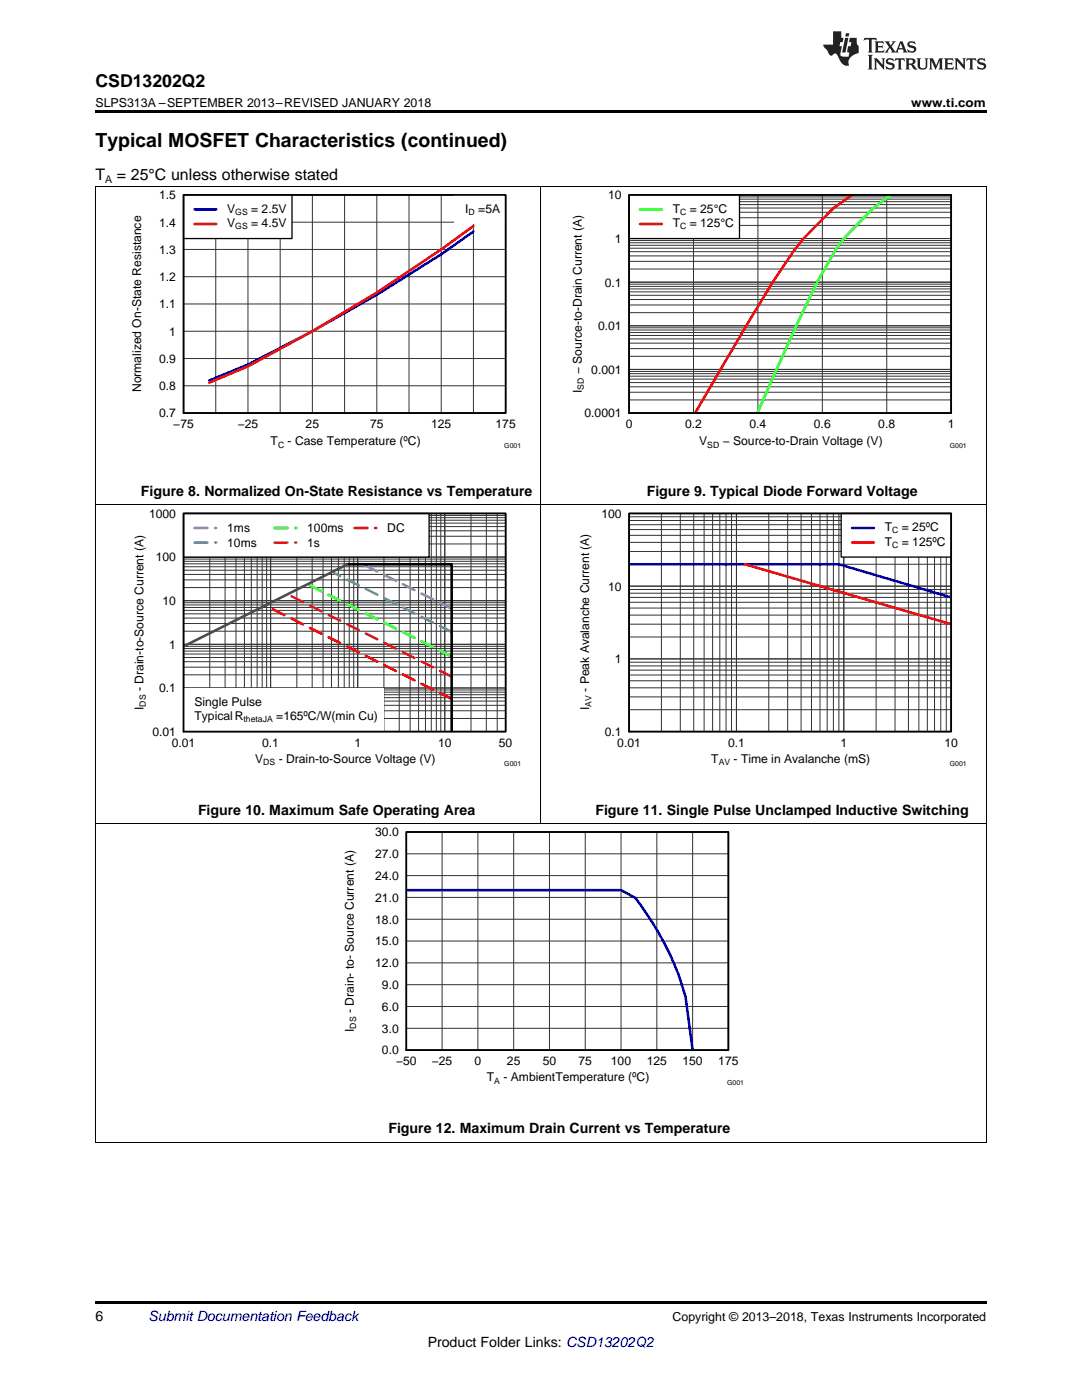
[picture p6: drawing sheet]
<svg xmlns="http://www.w3.org/2000/svg" width="216mm" height="279mm" viewBox="0 0 216 279" stroke-linecap="round" stroke-linejoin="round" font-family="sans-serif">
<path d="M19 259.7h177.8v.5h-177.8z" fill="#000"/>
<path d="M19.1 100.8v127.2M107.9 100.8v63.6M196.8 100.8v127.2M19 164.3h177.8M19 227.9h177.8" fill="none" stroke="#000" stroke-width=".2"/>
<path d="M36.6 102.5h64.3v43.5h-64.3zM81.1 166h64.2v43.6h-64.2z" fill="none" stroke="#000" stroke-width=".26"/>
<g fill="none" stroke="#333" stroke-width=".2">
<path d="M36.6 102.5h64.3v43.5h-64.3zM36.6 119.9h64.3M36.6 117.3h64.3M36.6 115.7h64.3M36.6 114.6h64.3M36.6 113.8h64.3M36.6 113.1h64.3M36.6 112.5h64.3M36.6 112h64.3M36.6 111.6h64.3M36.6 111.2h64.3M36.6 108.6h64.3"/>
<path d="M36.6 107h64.3M36.6 105.9h64.3M36.6 105.1h64.3M36.6 104.4h64.3M36.6 103.8h64.3M36.6 103.3h64.3M36.6 102.9h64.3M41.9 102.5v43.5M44.9 102.5v43.5M47.1 102.5v43.5M48.8 102.5v43.5M50.1 102.5v43.5"/>
<path d="M51.3 102.5v43.5M52.3 102.5v43.5M53.2 102.5v43.5M54 102.5v43.5M59.2 102.5v43.5M62.3 102.5v43.5M64.5 102.5v43.5M66.1 102.5v43.5M67.5 102.5v43.5M68.7 102.5v43.5M69.7 102.5v43.5M70.6 102.5v43.5"/>
<path d="M71.4 102.5v43.5M76.6 102.5v43.5M79.7 102.5v43.5M81.8 102.5v43.5M83.5 102.5v43.5M84.9 102.5v43.5M86.1 102.5v43.5M87.1 102.5v43.5M88 102.5v43.5M88.7 102.5v43.5M94 102.5v43.5M97 102.5v43.5"/>
<path d="M99.2 102.5v43.5M36.6 139.9h64.3M36.6 139.2h64.3M36.6 138.6h64.3M36.6 138.1h64.3M36.6 137.7h64.3M36.6 137.3h64.3M36.6 134.7h64.3M36.6 133.1h64.3M36.6 132.1h64.3M36.6 131.2h64.3M36.6 130.5h64.3"/>
<path d="M36.6 129.9h64.3M36.6 129.4h64.3M36.6 129h64.3M36.6 128.6h64.3M36.6 126h64.3M36.6 124.4h64.3M36.6 123.3h64.3M36.6 122.5h64.3M36.6 121.8h64.3M36.6 121.2h64.3M36.6 120.7h64.3M36.6 120.3h64.3"/>
<path d="M36.6 143.4h64.3M36.6 141.9h64.3M36.6 140.8h64.3M81.1 166h64.2v43.6h-64.2zM81.1 179.1h64.2M81.1 174.7h64.2M81.1 170.4h64.2M88.2 166v43.6M95.4 166v43.6M102.5 166v43.6M109.6 166v43.6M116.8 166v43.6"/>
<path d="M123.9 166v43.6M131.1 166v43.6M138.2 166v43.6M81.1 196.5h64.2M81.1 192.2h64.2M81.1 187.8h64.2M81.1 183.5h64.2M81.1 205.2h64.2M81.1 200.9h64.2"/>
</g>
<path d="M81 177.6h42.9l2.9 1.6a59.5 59.5 0 0 1 10 19.6l1.4 10.8" fill="none" stroke="#00f" stroke-width=".52"/>
<path d="M81.1 166h64.2v43.6h-64.2z" fill="none" stroke="#000" stroke-width=".35"/>
<path d="M90.1 121.5l-17.3-8.7" fill="none" stroke="#7a67ee" stroke-width=".52" stroke-dasharray="2.6 1.6"/>
<path d="M90.1 126.1l-23.4-11.7" fill="none" stroke="#00bfff" stroke-width=".52" stroke-dasharray="2.6 1.6"/>
<path d="M90.1 131l-28.6-14.3" fill="none" stroke="#0f0" stroke-width=".52" stroke-dasharray="2.6 1.6"/>
<path d="M90.1 135l-32.6-16.3" fill="none" stroke="#ee7600" stroke-width=".52" stroke-dasharray="2.6 1.6"/>
<path d="M90.1 139.5l-37.1-18.6" fill="none" stroke="#f00" stroke-width=".52" stroke-dasharray="2.6 1.6"/>
<path d="M69.2 112.6h20.9v33.4" fill="none" stroke="#000" stroke-width=".52"/>
<path d="M69.2 112.7l-32.6 16.3" fill="none" stroke="#4d4d4d" stroke-width=".52"/>
<path d="M36.6 102.5h49v8.7h-49z" fill="#fff"/>
<path d="M36.6 102.5h49v8.7h-49z" fill="none" stroke="#000" stroke-width=".26"/>
<path d="M38.8 105.4h4.4" fill="none" stroke="#7a67ee" stroke-width=".52" stroke-dasharray="2.6 1.6"/>
<path d="M38.8 108.3h4.4" fill="none" stroke="#00bfff" stroke-width=".52" stroke-dasharray="2.6 1.6"/>
<path d="M54.8 105.4h4.3" fill="none" stroke="#0f0" stroke-width=".52" stroke-dasharray="2.6 1.6"/>
<path d="M54.8 108.3h4.3" fill="none" stroke="#ee7600" stroke-width=".52" stroke-dasharray="2.6 1.6"/>
<path d="M70.7 105.4h4.4" fill="none" stroke="#f00" stroke-width=".52" stroke-dasharray="2.6 1.6"/>
<path d="M36.6 137.3h39.9v8.7h-39.9z" fill="#fff"/>
<path d="M36.6 102.5h64.3v43.5h-64.3z" fill="none" stroke="#000" stroke-width=".35"/>
<path d="M125.5 102.5h64.3v43.5h-64.3z" fill="none" stroke="#000" stroke-width=".26"/>
<g fill="none" stroke="#333" stroke-width=".2">
<path d="M125.5 102.5h64.3v43.5h-64.3zM125.5 119.2h64.3M125.5 118.4h64.3M125.5 117.6h64.3M125.5 117h64.3M125.5 112.6h64.3M125.5 110.1h64.3M125.5 108.2h64.3M125.5 106.8h64.3M125.5 105.7h64.3M125.5 104.7h64.3M125.5 103.9h64.3"/>
<path d="M125.5 103.1h64.3M132 102.5v43.5M135.7 102.5v43.5M138.4 102.5v43.5M140.5 102.5v43.5M142.2 102.5v43.5M143.6 102.5v43.5M144.9 102.5v43.5M146 102.5v43.5M146.9 102.5v43.5M153.4 102.5v43.5M157.2 102.5v43.5"/>
<path d="M159.8 102.5v43.5M161.9 102.5v43.5M163.6 102.5v43.5M165.1 102.5v43.5M166.3 102.5v43.5M167.4 102.5v43.5M168.4 102.5v43.5M174.8 102.5v43.5M178.6 102.5v43.5M181.3 102.5v43.5M183.3 102.5v43.5M185 102.5v43.5"/>
<path d="M186.5 102.5v43.5M187.7 102.5v43.5M188.8 102.5v43.5M125.5 139.1h64.3M125.5 137.3h64.3M125.5 135.9h64.3M125.5 134.7h64.3M125.5 133.7h64.3M125.5 132.9h64.3M125.5 132.2h64.3M125.5 131.5h64.3M125.5 127.1h64.3"/>
<path d="M125.5 124.6h64.3M125.5 122.8h64.3M125.5 121.4h64.3M125.5 120.2h64.3M125.5 141.6h64.3"/>
</g>
<path d="M125.5 112.6h41.9l22.4 6.6" fill="none" stroke="#00f" stroke-width=".52"/>
<path d="M148.6 112.6l41.2 12" fill="none" stroke="#f00" stroke-width=".52"/>
<path d="M167.8 102.5h22v8.7h-22z" fill="#fff"/>
<path d="M36.6 38.9h64.3v43.5h-64.3zM167.8 102.5h22v8.7h-22z" fill="none" stroke="#000" stroke-width=".26"/>
<path d="M94.5 46.2a313.3 313.3 0 0 1-45 26.6l-7.7 3.1M170 105.4h4.4" fill="none" stroke="#00f" stroke-width=".52"/>
<path d="M94.5 45.1a318.3 318.3 0 0 1-45 28l-7.7 3.3M170 108.3h4.4" fill="none" stroke="#f00" stroke-width=".52"/>
<path d="M125.5 102.5h64.3v43.5h-64.3z" fill="none" stroke="#000" stroke-width=".35"/>
<path d="M19.1 37.3v63.5M107.9 37.3v63.5M196.8 37.3v63.5M19 100.8h177.8" fill="none" stroke="#000" stroke-width=".2"/>
<g fill="none" stroke="#333" stroke-width=".2">
<path d="M36.6 38.9h64.3v43.5h-64.3zM43.1 38.9v43.5M49.5 38.9v43.5M55.9 38.9v43.5M62.3 38.9v43.5M68.8 38.9v43.5M75.2 38.9v43.5M81.6 38.9v43.5M88 38.9v43.5M94.5 38.9v43.5M36.6 55.2h64.3M36.6 49.8h64.3"/>
<path d="M36.6 44.3h64.3M36.6 77h64.3M36.6 71.6h64.3M36.6 66.1h64.3M36.6 60.7h64.3"/>
</g>
<path d="M36.6 38.9h21.7v8.7h-21.7z" fill="#fff"/>
<path d="M36.6 38.9h21.7v8.7h-21.7z" fill="none" stroke="#000" stroke-width=".26"/>
<path d="M38.8 41.8h4.4" fill="none" stroke="#00f" stroke-width=".52"/>
<path d="M38.8 44.7h4.4" fill="none" stroke="#f00" stroke-width=".52"/>
<path d="M90.7 38.9h10.2v5.8h-10.2z" fill="#fff"/>
<path d="M36.6 38.9h64.3v43.5h-64.3z" fill="none" stroke="#000" stroke-width=".35"/>
<path d="M125.5 38.9h64.3v43.5h-64.3z" fill="none" stroke="#000" stroke-width=".26"/>
<g fill="none" stroke="#333" stroke-width=".2">
<path d="M125.5 38.9h64.3v43.5h-64.3zM125.5 39.7h64.3M125.5 39.3h64.3M138.4 38.9v43.5M151.2 38.9v43.5M164.1 38.9v43.5M176.9 38.9v43.5M125.5 59.8h64.3M125.5 58.9h64.3M125.5 58.2h64.3M125.5 57.7h64.3M125.5 57.2h64.3"/>
<path d="M125.5 56.7h64.3M125.5 56.3h64.3M125.5 53.7h64.3M125.5 52.2h64.3M125.5 51.1h64.3M125.5 50.2h64.3M125.5 49.5h64.3M125.5 49h64.3M125.5 48.4h64.3M125.5 48h64.3M125.5 47.6h64.3M125.5 45h64.3"/>
<path d="M125.5 43.5h64.3M125.5 42.4h64.3M125.5 41.5h64.3M125.5 40.8h64.3M125.5 40.2h64.3M125.5 79.8h64.3M125.5 78.3h64.3M125.5 77.2h64.3M125.5 76.3h64.3M125.5 75.7h64.3M125.5 75.1h64.3M125.5 74.6h64.3"/>
<path d="M125.5 74.1h64.3M125.5 73.7h64.3M125.5 71.1h64.3M125.5 69.6h64.3M125.5 68.5h64.3M125.5 67.6h64.3M125.5 67h64.3M125.5 66.4h64.3M125.5 65.9h64.3M125.5 65.4h64.3M125.5 65h64.3M125.5 62.4h64.3"/>
<path d="M125.5 60.9h64.3"/>
</g>
<path d="M177.8 38.8l-3.5 2.7-5.9 6.1-1.9 2.6-3.4 6.1-4.2 8.7-7.8 17.4" fill="none" stroke="#0f0" stroke-width=".52"/>
<path d="M170.1 38.8l-3.8 2.7-6 6.1-2 2.6-4.1 6.1-5.3 8.7-10.2 17.4" fill="none" stroke="#f00" stroke-width=".52"/>
<path d="M125.5 38.9h22.1v8.7h-22.1z" fill="#fff"/>
<path d="M125.5 38.9h22.1v8.7h-22.1z" fill="none" stroke="#000" stroke-width=".26"/>
<path d="M127.7 41.8h4.4" fill="none" stroke="#0f0" stroke-width=".52"/>
<path d="M127.7 44.7h4.4" fill="none" stroke="#f00" stroke-width=".52"/>
<path d="M125.5 38.9h64.3v43.5h-64.3z" fill="none" stroke="#000" stroke-width=".35"/>
<path d="M19 37.2h177.8" fill="none" stroke="#000" stroke-width=".2"/>
<path d="M19 22h177.8v.5h-177.8z" fill="#000"/>
<g fill="#231f20">
<path d="M172.5 7.6l-.1 .5 .4-.2h.6v.1v2.1l-.2 .4h.9l-.2-.4v-2.1l.1-.1h.5l.5 .2-.2-.5zM174.5 8.3l.2 .3v1.5l-.2 .4h1.8l.2-.6a1.04 1.04 0 0 1-1.3 .2v-.7h.6l.3 .2v-.6l-.3 .2h-.6v-.6l.8-.1 .4 .3-.2-.5zM176.5 8.3l.9 1.1-.9 1.1h.8l-.2-.2 .4-.7 .5 .7-.2 .2h1.5l-.2-.2 .2-.4h.9l.1 .4-.2 .2h1l-.3-.3-.7-1.9h-.5l-.9 2-.8-1 .9-1h-.8l.1 .3-.4 .5-.3-.6 .1-.2zM179.7 8.6l.4 1h-.7zM181.3 8.4a.63 .63 0 0 0-.2 .7 .63 .63 0 0 0 .6 .4l.6 .2 .1 .2a.75 .75 0 0 1-.7 .4 .75 .75 0 0 1-.6-.5l.1 .7 .1-.1a1.11 1.11 0 0 0 1.5-.6 1.13 1.13 0 0 0-1.2-.8l-.1-.4a1.04 1.04 0 0 1 1.2 .2l-.2-.5-.2 .1-.4-.2zM173.2 10.9l.2 .4v2.2l-.2 .4h1l-.3-.4v-2.2l.3-.4zM174.3 11.6l.3 .4v1.5l-.3 .4h.8l-.2-.4v-1.3l1.5 1.7v-1.9l.2-.4h-.7l.2 .4v.9l-1.1-1.3zM177 11.8a.62 .62 0 0 0-.2 .7 .62 .62 0 0 0 .6 .4l.6 .1 .1 .3a.76 .76 0 0 1-.7 .3 .76 .76 0 0 1-.7-.4l.2 .7 .1-.1a1.11 1.11 0 0 0 1.5-.6 1.13 1.13 0 0 0-1.2-.8l-.1-.4a1.04 1.04 0 0 1 1.2 .2l-.2-.6-.2 .1-.5-.1zM178.7 11.6l-.2 .6a.61 .61 0 0 1 .8-.3v1.6l-.2 .4h.9l-.2-.4v-1.6a.63 .63 0 0 1 .7 .3l-.1-.6zM180.6 11.6l.3 .4v1.5l-.3 .4h1l-.2-.2-.1-.8 .6 .2a.76 .76 0 0 0 1.2 .7l-1-1a.58 .58 0 0 0 .6-.5 .58 .58 0 0 0-.5-.6zM181.4 11.9h.1a.45 .45 0 0 1 .5 .1 .45 .45 0 0 1 .1 .5l-.8 .2zM182.9 11.6l.2 .2a2.17 2.17 0 0 0 .3 1.9 .99 .99 0 0 0 1.6-.6v-1.1l.2-.4h-.7l.2 .2a1.92 1.92 0 0 1-.2 1.8 .6 .6 0 0 1-.9-.5v-1.1l.2-.4zM185.4 11.6l.2 .4v1.5l-.2 .4h.7l-.2-.4v-1.4l.8 1.8 .8-1.8v1.4l-.2 .4h.9l-.2-.4v-1.5l.2-.4h-.8l-.6 1.5-.6-1.5zM188.4 11.6l.2 .4v1.5l-.2 .4h1.8l.1-.6a1.04 1.04 0 0 1-1.2 .1v-.6h.5l.4 .2v-.6l-.4 .2h-.5v-.7h.8l.3 .3-.1-.6zM190.5 11.6l.2 .4v1.5l-.2 .4h.7l-.2-.4v-1.3l1.5 1.7v-1.9l.2-.4h-.7l.2 .4v.9l-1.1-1.3zM192.9 11.6l-.1 .6a.61 .61 0 0 1 .7-.3l.1 1.6-.3 .4h1l-.3-.4 .1-1.6a.63 .63 0 0 1 .7 .3l-.1-.6zM195.2 11.8a.62 .62 0 0 0-.2 .7 .62 .62 0 0 0 .6 .4l.6 .1 .1 .3a.76 .76 0 0 1-.7 .3 .76 .76 0 0 1-.6-.4l.1 .7 .1-.1a1.11 1.11 0 0 0 1.6-.6 1.13 1.13 0 0 0-1.3-.8l-.1-.4a1.04 1.04 0 0 1 1.2 .2l-.1-.6-.2 .1-.5-.1z"/>
<path d="M166.2 6.3v2.6h-1.9v.4l.8 .9a.91 .91 0 0 0 1 .8 .56 .56 0 0 1 .5-.3 .56 .56 0 0 1 .5 .3l.4 .8a1.53 1.53 0 0 0 1.9 1.2 1.54 1.54 0 0 1 1-2.1l.9-.3v-1.4a1.52 1.52 0 0 1-.4-1.6h-1.3l-.2 .8h.5l-.2 .8h-.5l-.1 1v.2l.4 .1-.2 .8a1.93 1.93 0 0 1-1.6-.3l.3-1.8h-.5l.2-.8h.4l.2-.8h-.4v-1.3zM168.6 7.6l-.6 2.9h.7l.6-2.9zM168.8 6.6l-.1 .7h.6l.2-.7z"/>
</g>
<text font-size="3.9" x="19" y="29.3">Typical MOSFET Characteristics (continued)</text>
<text font-size="3.5" x="19" y="17.3">CSD13202Q2</text>
<g font-size="3.2">
<text x="19" y="36">T</text>
<text x="23.3" y="36">= 25°C unless otherwise stated</text>
</g>
<g font-size="2.8">
<text x="28.1" y="99.1">Figure 8. Normalized On-State Resistance vs Temperature</text>
<text x="129" y="99.1">Figure 9. Typical Diode Forward Voltage</text>
<text x="39.5" y="162.6">Figure 10. Maximum Safe Operating Area</text>
<text x="118.8" y="162.6">Figure 11. Single Pulse Unclamped Inductive Switching</text>
<text x="77.5" y="226.2">Figure 12. Maximum Drain Current vs Temperature</text>
<text x="19" y="263.6">6</text>
<text x="85.3" y="268.9">Product Folder Links: CSD13202Q2</text>
</g>
<text font-size="2.8" fill="#0000c8" x="29.6" y="263.6">Submit Documentation Feedback</text>
<g font-size="2.5">
<text x="19" y="21.4">SLPS313A –SEPTEMBER 2013–REVISED JANUARY 2018</text>
<text x="181.8" y="21.4">www.ti.com</text>
<text x="134.2" y="263.6">Copyright © 2013–2018, Texas Instruments Incorporated</text>
</g>
<g font-size="2.4">
<text x="31.8" y="39.8">1.5</text>
<text x="121.3" y="39.8">10</text>
<text x="31.8" y="45.2">1.4</text>
<text x="45.3" y="42.4">V</text>
<text x="45.3" y="45.3">V</text>
<text x="50.1" y="42.4">= 2.5V</text>
<text x="50.1" y="45.3">= 4.5V</text>
<text x="92.8" y="42.4">I</text>
<text x="95.4" y="42.4">=5A</text>
<text x="134.2" y="42.5">T</text>
<text x="134.2" y="45.4">T</text>
<text x="137.6" y="42.5">= 25°C</text>
<text x="137.6" y="45.4">= 125°C</text>
<text x="31.8" y="50.6">1.3</text>
<text x="122.7" y="48.5">1</text>
<text x="31.8" y="56.1">1.2</text>
<text x="120.7" y="57.2">0.1</text>
<text x="31.8" y="61.5">1.1</text>
<text x="119.3" y="65.9">0.01</text>
<text x="33.8" y="67">1</text>
<text x="31.8" y="77.9">0.8</text>
<text x="31.8" y="72.4">0.9</text>
<text x="116.1" y="74.7" transform="rotate(-90 116.1 74.7)">− Source-to-Drain Current (A)</text>
<text x="118" y="74.6">0.001</text>
<text x="28.2" y="78.3" transform="rotate(-90 28.2 78.3)">Normalized On-State Resistance</text>
<text x="31.8" y="83.3">0.7</text>
<text x="116.1" y="78.4" transform="rotate(-90 116.1 78.4)">I</text>
<text x="116.6" y="83.3">0.0001</text>
<text x="34.6" y="85.4">−75</text>
<text x="47.4" y="85.4">−25</text>
<text x="54" y="88.9">T</text>
<text x="57.4" y="88.9">- Case Temperature (ºC)</text>
<text x="61" y="85.4">25</text>
<text x="73.8" y="85.4">75</text>
<text x="86" y="85.4">125</text>
<text x="98.9" y="85.4">175</text>
<text x="124.9" y="85.4">0</text>
<text x="136.7" y="85.4">0.2</text>
<text x="139.5" y="88.9">V</text>
<text x="144.2" y="88.9">− Source-to-Drain Voltage (V)</text>
<text x="149.6" y="85.4">0.4</text>
<text x="162.4" y="85.4">0.6</text>
<text x="175.3" y="85.4">0.8</text>
<text x="189.1" y="85.4">1</text>
<text x="29.8" y="103.3">1000</text>
<text x="45.3" y="106.2">1ms</text>
<text x="61.3" y="106.2">100ms</text>
<text x="77.3" y="106.2">DC</text>
<text x="120" y="103.3">100</text>
<text x="176.6" y="106">T</text>
<text x="180" y="106">= 25ºC</text>
<text x="31.1" y="112">100</text>
<text x="45.3" y="109.1">10ms</text>
<text x="61.3" y="109.1">1s</text>
<text x="176.6" y="108.9">T</text>
<text x="180" y="108.9">= 125ºC</text>
<text x="121.3" y="117.8">10</text>
<text x="32.4" y="120.8">10</text>
<text x="33.8" y="129.5">1</text>
<text x="28.7" y="137.9" transform="rotate(-90 28.7 137.9)">- Drain-to-Source Current (A)</text>
<text x="122.7" y="132.4">1</text>
<text x="28.7" y="141.7" transform="rotate(-90 28.7 141.7)">I</text>
<text x="31.8" y="138.2">0.1</text>
<text x="38.8" y="140.8">Single Pulse</text>
<text x="38.8" y="143.7">Typical R</text>
<text x="55.1" y="143.7">=165ºC/W(min Cu)</text>
<text x="117.6" y="141.7" transform="rotate(-90 117.6 141.7)">I</text>
<text x="117.6" y="138.1" transform="rotate(-90 117.6 138.1)">- Peak Avalanche Current (A)</text>
<text x="30.4" y="146.9">0.01</text>
<text x="34.3" y="149">0.01</text>
<text x="52.3" y="149">0.1</text>
<text x="70.7" y="149">1</text>
<text x="87.4" y="149">10</text>
<text x="99.5" y="149">50</text>
<text x="120.7" y="146.9">0.1</text>
<text x="123.2" y="149">0.01</text>
<text x="145.3" y="149">0.1</text>
<text x="167.7" y="149">1</text>
<text x="188.4" y="149">10</text>
<text x="50.9" y="152.2">V</text>
<text x="55.6" y="152.2">- Drain-to-Source Voltage (V)</text>
<text x="141.9" y="152.2">T</text>
<text x="146.4" y="152.2">- Time in Avalanche (mS)</text>
<text x="74.9" y="166.9">30.0</text>
<text x="74.9" y="171.3">27.0</text>
<text x="74.9" y="180">21.0</text>
<text x="74.9" y="175.6">24.0</text>
<text x="74.9" y="184.3">18.0</text>
<text x="74.9" y="188.7">15.0</text>
<text x="74.9" y="193">12.0</text>
<text x="76.2" y="197.4">9.0</text>
<text x="70.6" y="202.2" transform="rotate(-90 70.6 202.2)">- Drain- to- Source Current (A)</text>
<text x="76.2" y="201.7">6.0</text>
<text x="70.6" y="205.9" transform="rotate(-90 70.6 205.9)">I</text>
<text x="76.2" y="206.1">3.0</text>
<text x="76.2" y="210.4">0.0</text>
<text x="79" y="212.6">−50</text>
<text x="86.2" y="212.6">−25</text>
<text x="94.7" y="212.6">0</text>
<text x="97.2" y="215.8">T</text>
<text x="100.5" y="215.8">- AmbientTemperature (ºC)</text>
<text x="101.2" y="212.6">25</text>
<text x="108.3" y="212.6">50</text>
<text x="115.4" y="212.6">75</text>
<text x="121.9" y="212.6">100</text>
<text x="129" y="212.6">125</text>
<text x="136.2" y="212.6">150</text>
<text x="143.3" y="212.6">175</text>
</g>
<text font-size="2.1" x="21" y="36.6">A</text>
<g font-size="1.7">
<text x="46.9" y="42.9">GS</text>
<text x="46.9" y="45.8">GS</text>
<text x="93.5" y="42.9">D</text>
<text x="135.7" y="42.9">C</text>
<text x="135.7" y="45.8">C</text>
<text x="116.5" y="77.8" transform="rotate(-90 116.5 77.8)">SD</text>
<text x="55.5" y="89.3">C</text>
<text x="141.1" y="89.3">SD</text>
<text x="178" y="106.5">C</text>
<text x="178" y="109.4">C</text>
<text x="29.1" y="141" transform="rotate(-90 29.1 141)">DS</text>
<text x="118" y="141" transform="rotate(-90 118 141)">AV</text>
<text x="48.6" y="144.2">thetaJA</text>
<text x="52.5" y="152.6">DS</text>
<text x="143.4" y="152.7">AV</text>
<text x="71.1" y="205.3" transform="rotate(-90 71.1 205.3)">DS</text>
<text x="98.6" y="216.2">A</text>
</g>
<g font-size="1.4">
<text x="100.6" y="89.3">G001</text>
<text x="189.5" y="89.3">G001</text>
<text x="100.6" y="152.9">G001</text>
<text x="189.5" y="152.9">G001</text>
<text x="145.1" y="216.5">G001</text>
</g>
</svg>
